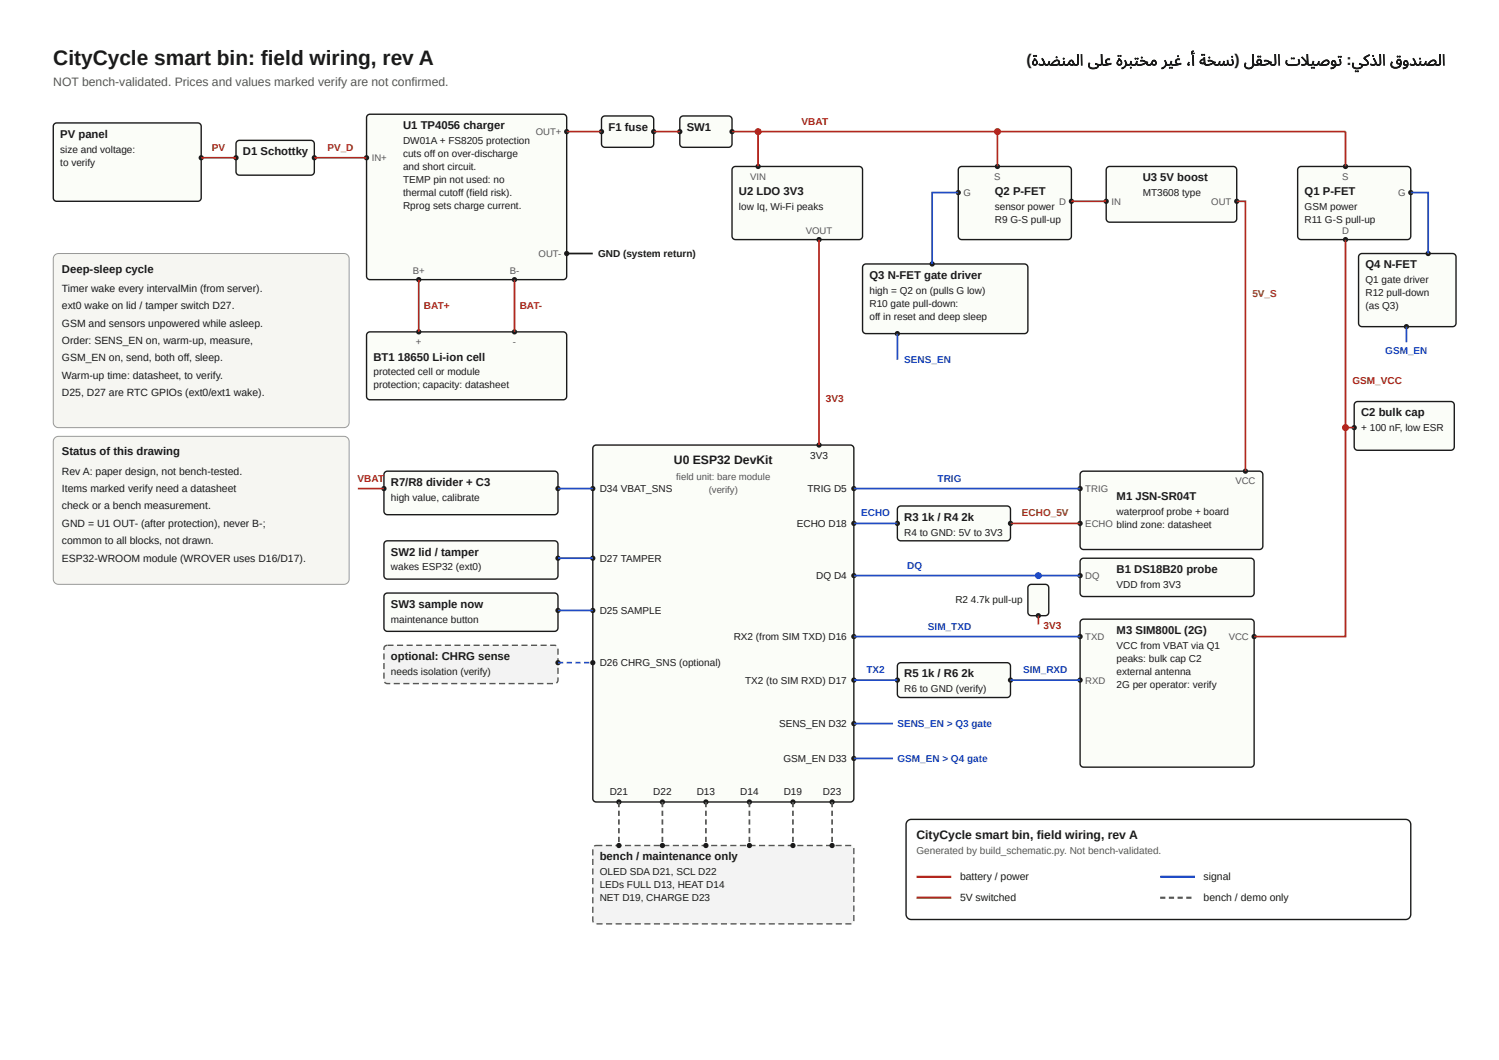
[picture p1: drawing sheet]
<svg xmlns="http://www.w3.org/2000/svg" width="420mm" height="297mm" viewBox="0 0 420 297" stroke-linecap="round" stroke-linejoin="round" font-family="sans-serif">
<path d="M15.4 71.5l1-.5h80a1.46 1.46 0 0 1 1.5 1.5v45.9a1.46 1.46 0 0 1-1.5 1.4h-80a1.46 1.46 0 0 1-1.5-1.4v-45.9z" fill="#f6f6f2"/>
<path d="M15.4 71.5l1-.5h80a1.46 1.46 0 0 1 1.5 1.5v45.9a1.46 1.46 0 0 1-1.5 1.4h-80a1.46 1.46 0 0 1-1.5-1.4v-45.9z" fill="none" stroke="#999" stroke-width=".28"/>
<path d="M15.4 122.7l1-.4h80a1.46 1.46 0 0 1 1.5 1.4v38.6a1.46 1.46 0 0 1-1.5 1.4h-80a1.46 1.46 0 0 1-1.5-1.4v-38.6z" fill="#f6f6f2"/>
<path d="M15.4 122.7l1-.4h80a1.46 1.46 0 0 1 1.5 1.4v38.6a1.46 1.46 0 0 1-1.5 1.4h-80a1.46 1.46 0 0 1-1.5-1.4v-38.6z" fill="none" stroke="#999" stroke-width=".28"/>
<path d="M303.1 156.7l.6-.3h46.9a.98 .98 0 0 1 1 1v8.8a.98 .98 0 0 1-1 .9h-46.9a.98 .98 0 0 1-.9-.9v-8.8z" fill="#fbfdf8"/>
<path d="M303.1 156.7l.6-.3h46.9a.98 .98 0 0 1 1 1v8.8a.98 .98 0 0 1-1 .9h-46.9a.98 .98 0 0 1-.9-.9v-8.8z" fill="none" stroke="#1a1a1a" stroke-width=".39"/>
<circle cx="302.8" cy="161.3" r=".73" fill="#1a1a1a"/>
<path d="M166.5 237.2l.6-.3h71.3a.98 .98 0 0 1 1 1v20a.98 .98 0 0 1-1 1h-71.3a.98 .98 0 0 1-.9-1v-20z" fill="#f3f3f3"/>
<path d="M169.8 236.7h1.7v.4h-1.7zM172.5 236.7h1.7v.4h-1.7zM175.2 236.7h1.7v.4h-1.7zM177.9 236.7h1.7v.4h-1.7zM180.6 236.7h1.7v.4h-1.7zM183.2 236.7h1.8v.4h-1.8zM185.9 236.7h1.7v.4h-1.7zM188.6 236.7h1.7v.4h-1.7zM191.3 236.7h1.7v.4h-1.7zM194 236.7h1.7v.4h-1.7zM196.7 236.7h1.7v.4h-1.7zM199.3 236.7h1.8v.4h-1.8zM202 236.7h1.7v.4h-1.7zM204.7 236.7h1.7v.4h-1.7zM207.4 236.7h1.7v.4h-1.7zM210.1 236.7h1.7v.4h-1.7zM212.8 236.7h1.7v.4h-1.7zM215.4 236.7h1.8v.4h-1.8zM218.1 236.7h1.7v.4h-1.7zM220.8 236.7h1.7v.4h-1.7zM223.5 236.7h1.7v.4h-1.7zM226.2 236.7h1.7v.4h-1.7zM228.9 236.7h1.7v.4h-1.7zM231.5 236.7h1.8v.4h-1.8zM234.2 236.7h1.7v.4h-1.7zM236.9 236.7l1.8 .1-.1 .3h-1.7zM239.1 237.7l.4-.1v1.7h-.3zM239.2 240.3h.3v1.7h-.3zM239.2 243h.3v1.7h-.3zM239.2 245.7h.3v1.7h-.3zM239.2 248.3h.3v1.8h-.3zM239.2 251h.3v1.7h-.3zM239.2 253.7h.3v1.7h-.3zM239.2 256.4h.3v1.7h-.4zM237 258.7l1.6-.1 .1 .4-1.7 .1zM234.3 258.7h1.7v.4h-1.7zM231.6 258.7h1.7v.4h-1.7zM228.9 258.7h1.7v.4h-1.7zM226.2 258.7h1.7v.4h-1.7zM223.6 258.7h1.7v.4h-1.7zM220.9 258.7h1.7v.4h-1.7zM218.2 258.7h1.7v.4h-1.7zM215.5 258.7h1.7v.4h-1.7zM212.8 258.7h1.7v.4h-1.7zM210.1 258.7h1.7v.4h-1.7zM207.5 258.7h1.7v.4h-1.7zM204.8 258.7h1.7v.4h-1.7zM202.1 258.7h1.7v.4h-1.7zM199.4 258.7h1.7v.4h-1.7zM196.7 258.7h1.7v.4h-1.7zM194 258.7h1.7v.4h-1.7zM191.4 258.7h1.7v.4h-1.7zM188.7 258.7h1.7v.4h-1.7zM186 258.7h1.7v.4h-1.7zM183.3 258.7h1.7v.4h-1.7zM180.6 258.7h1.7v.4h-1.7zM177.9 258.7h1.7v.4h-1.7zM175.3 258.7h1.7v.4h-1.7zM172.6 258.7h1.7v.4h-1.7zM169.9 258.7h1.7v.4h-1.7zM167.2 258.7h1.7v.4h-1.7zM166 256.8h.4l.1 1.5-.3 .2zM166 254.1h.4v1.7h-.4zM166 251.4h.4v1.7h-.4zM166 248.7h.4v1.7h-.4zM166 246h.4v1.7h-.4zM166 243.3h.4v1.8h-.4zM166 240.7h.4v1.7h-.4zM166 238h.4v1.7h-.4zM166.5 236.9l.6-.2h1.8v.4l-2.2 .2z" fill="#555"/>
<g fill="#1a1a1a">
<circle cx="173.5" cy="236.9" r=".73"/>
<circle cx="185.7" cy="236.9" r=".73"/>
<circle cx="197.9" cy="236.9" r=".73"/>
<circle cx="210.1" cy="236.9" r=".73"/>
<circle cx="222.3" cy="236.9" r=".73"/>
<circle cx="233.3" cy="236.9" r=".73"/>
</g>
<path d="M103 93.3l.7-.3h54.2a.98 .98 0 0 1 1 1v17a.98 .98 0 0 1-1 1h-54.2a.98 .98 0 0 1-1-1v-17z" fill="#fbfdf8"/>
<path d="M103 93.3l.7-.3h54.2a.98 .98 0 0 1 1 1v17a.98 .98 0 0 1-1 1h-54.2a.98 .98 0 0 1-1-1v-17z" fill="none" stroke="#1a1a1a" stroke-width=".39"/>
<g fill="#1a1a1a">
<circle cx="117.4" cy="93" r=".73"/>
<circle cx="144.2" cy="93" r=".73"/>
</g>
<path d="M379.9 112.8l.7-.3h26.1a.98 .98 0 0 1 1 1v11.7a.98 .98 0 0 1-1 1h-26.1a.98 .98 0 0 1-1-1v-11.7z" fill="#fbfdf8"/>
<path d="M379.9 112.8l.7-.3h26.1a.98 .98 0 0 1 1 1v11.7a.98 .98 0 0 1-1 1h-26.1a.98 .98 0 0 1-1-1v-11.7z" fill="none" stroke="#1a1a1a" stroke-width=".39"/>
<circle cx="379.6" cy="119.8" r=".73" fill="#1a1a1a"/>
<path d="M107.9 181.1l.7-.3h46.8a.98 .98 0 0 1 1 1v8.8a.98 .98 0 0 1-1 .9h-46.8a.98 .98 0 0 1-1-.9v-8.8z" fill="#f3f3f3"/>
<path d="M111.3 180.6h1.7v.4h-1.7zM114 180.6h1.7v.4h-1.7zM116.7 180.6h1.7v.4h-1.7zM119.3 180.6h1.7v.4h-1.7zM122 180.6h1.7v.4h-1.7zM124.7 180.6h1.7v.4h-1.7zM127.4 180.6h1.7v.4h-1.7zM130.1 180.6h1.7v.4h-1.7zM132.8 180.6h1.7v.4h-1.7zM135.4 180.6h1.7v.4h-1.7zM138.1 180.6h1.7v.4h-1.7zM140.8 180.6h1.7v.4h-1.7zM143.5 180.6h1.7v.4h-1.7zM146.2 180.6h1.7v.4h-1.7zM148.9 180.6h1.7v.4h-1.7zM151.5 180.6h1.7v.4h-1.7zM154.2 180.6l1.8 .2-.2 .3-1.6-.1zM156.2 181.8l.4-.1v1.8h-.4zM156.2 184.4h.4v1.7h-.4zM156.2 187.1h.4v1.7h-.4zM156.2 189.8h.4v.8l-.1 .5-.4 .5-.2-.4 .3-.4zM153.3 191.3h1.7v.4h-1.7zM150.6 191.3h1.7v.4h-1.7zM147.9 191.3h1.7v.4h-1.7zM145.3 191.3h1.7v.4h-1.7zM142.6 191.3h1.7v.4h-1.7zM139.9 191.3h1.7v.4h-1.7zM137.2 191.3h1.7v.4h-1.7zM134.5 191.3h1.7v.4h-1.7zM131.8 191.3h1.7v.4h-1.7zM129.2 191.3h1.7v.4h-1.7zM126.5 191.3h1.7v.4h-1.7zM123.8 191.3h1.7v.4h-1.7zM121.1 191.3h1.7v.4h-1.7zM118.4 191.3h1.7v.4h-1.7zM115.7 191.3h1.7v.4h-1.7zM113.1 191.3h1.7v.4h-1.7zM110.4 191.3h1.7v.4h-1.7zM107.6 191.2l.4-.2 .3 .3h1.1v.4h-1.1zM107.4 188.5h.4v1.7h-.4zM107.4 185.8h.4v1.7h-.4zM107.4 183.1h.4v1.7h-.4zM107.8 180.9l.7-.3v.4a.8 .8 0 0 0-.7 1.1h-.4l.1-.7zM108.6 180.6h1.7v.4h-1.7z" fill="#555"/>
<circle cx="156.4" cy="185.7" r=".73" fill="#1a1a1a"/>
<path d="M66.4 39.6l.7-.3h20a.98 .98 0 0 1 1 1v7.8a.98 .98 0 0 1-1 1h-20a.98 .98 0 0 1-.9-1v-7.8z" fill="#fbfdf8"/>
<path d="M66.4 39.6l.7-.3h20a.98 .98 0 0 1 1 1v7.8a.98 .98 0 0 1-1 1h-20a.98 .98 0 0 1-.9-1v-7.8z" fill="none" stroke="#1a1a1a" stroke-width=".39"/>
<g fill="#1a1a1a">
<circle cx="66.2" cy="44.2" r=".73"/>
<circle cx="88.1" cy="44.2" r=".73"/>
</g>
<path d="M168.9 32.8l.7-.3h12.7a.98 .98 0 0 1 .9 1v6.8a.98 .98 0 0 1-.9 1h-12.7a.98 .98 0 0 1-1-1v-6.8z" fill="#fbfdf8"/>
<path d="M168.9 32.8l.7-.3h12.7a.98 .98 0 0 1 .9 1v6.8a.98 .98 0 0 1-.9 1h-12.7a.98 .98 0 0 1-1-1v-6.8z" fill="none" stroke="#1a1a1a" stroke-width=".39"/>
<g fill="#1a1a1a">
<circle cx="168.6" cy="36.9" r=".73"/>
<circle cx="183.2" cy="36.9" r=".73"/>
</g>
<path d="M303.1 132.3l.6-.3h49.3a.98 .98 0 0 1 1 1v20a.98 .98 0 0 1-1 1h-49.3a.98 .98 0 0 1-.9-1v-20z" fill="#fbfdf8"/>
<path d="M303.1 132.3l.6-.3h49.3a.98 .98 0 0 1 1 1v20a.98 .98 0 0 1-1 1h-49.3a.98 .98 0 0 1-.9-1v-20z" fill="none" stroke="#1a1a1a" stroke-width=".39"/>
<g fill="#1a1a1a">
<circle cx="302.8" cy="136.9" r=".73"/>
<circle cx="302.8" cy="146.7" r=".73"/>
<circle cx="349.1" cy="132" r=".73"/>
</g>
<path d="M303.1 173.8l.6-.3h46.9a.98 .98 0 0 1 1 1v39.5a.98 .98 0 0 1-1 1h-46.9a.98 .98 0 0 1-.9-1v-39.5z" fill="#fbfdf8"/>
<path d="M303.1 173.8l.6-.3h46.9a.98 .98 0 0 1 1 1v39.5a.98 .98 0 0 1-1 1h-46.9a.98 .98 0 0 1-.9-1v-39.5z" fill="none" stroke="#1a1a1a" stroke-width=".39"/>
<g fill="#1a1a1a">
<circle cx="302.8" cy="178.4" r=".73"/>
<circle cx="302.8" cy="190.6" r=".73"/>
<circle cx="351.6" cy="178.4" r=".73"/>
</g>
<path d="M15.2 34.7l.7-.3h39.5a.98 .98 0 0 1 1 1v20a.98 .98 0 0 1-1 1h-39.5a.98 .98 0 0 1-1-1v-20z" fill="#fbfdf8"/>
<path d="M15.2 34.7l.7-.3h39.5a.98 .98 0 0 1 1 1v20a.98 .98 0 0 1-1 1h-39.5a.98 .98 0 0 1-1-1v-20z" fill="none" stroke="#1a1a1a" stroke-width=".39"/>
<circle cx="56.4" cy="44.2" r=".73" fill="#1a1a1a"/>
<path d="M364 46.9l.7-.3h29.8a.98 .98 0 0 1 1 1v18.6a.98 .98 0 0 1-1 .9h-29.8a.98 .98 0 0 1-.9-.9v-18.6z" fill="#fbfdf8"/>
<path d="M364 46.9l.7-.3h29.8a.98 .98 0 0 1 1 1v18.6a.98 .98 0 0 1-1 .9h-29.8a.98 .98 0 0 1-.9-.9v-18.6z" fill="none" stroke="#1a1a1a" stroke-width=".39"/>
<g fill="#1a1a1a">
<circle cx="377.2" cy="46.6" r=".73"/>
<circle cx="395.5" cy="54" r=".73"/>
<circle cx="377.2" cy="67.1" r=".73"/>
</g>
<path d="M268.9 46.9l.7-.3h29.8a.98 .98 0 0 1 .9 1v18.6a.98 .98 0 0 1-.9 .9h-29.8a.98 .98 0 0 1-1-.9v-18.6z" fill="#fbfdf8"/>
<path d="M268.9 46.9l.7-.3h29.8a.98 .98 0 0 1 .9 1v18.6a.98 .98 0 0 1-.9 .9h-29.8a.98 .98 0 0 1-1-.9v-18.6z" fill="none" stroke="#1a1a1a" stroke-width=".39"/>
<g fill="#1a1a1a">
<circle cx="279.6" cy="46.6" r=".73"/>
<circle cx="268.6" cy="54" r=".73"/>
<circle cx="300.3" cy="56.4" r=".73"/>
</g>
<path d="M242.1 74.3l.7-.3h44.4a.98 .98 0 0 1 .9 .9v17.6a.98 .98 0 0 1-.9 1h-44.4a.98 .98 0 0 1-1-1v-17.6z" fill="#fbfdf8"/>
<path d="M242.1 74.3l.7-.3h44.4a.98 .98 0 0 1 .9 .9v17.6a.98 .98 0 0 1-.9 1h-44.4a.98 .98 0 0 1-1-1v-17.6z" fill="none" stroke="#1a1a1a" stroke-width=".39"/>
<g fill="#1a1a1a">
<circle cx="261.3" cy="74" r=".73"/>
<circle cx="251.5" cy="93.5" r=".73"/>
</g>
<path d="M381.1 71.3l.7-.3h25.4a.98 .98 0 0 1 1 1v18.6a.98 .98 0 0 1-1 .9h-25.4a.98 .98 0 0 1-1-.9v-18.6z" fill="#fbfdf8"/>
<path d="M381.1 71.3l.7-.3h25.4a.98 .98 0 0 1 1 1v18.6a.98 .98 0 0 1-1 .9h-25.4a.98 .98 0 0 1-1-.9v-18.6z" fill="none" stroke="#1a1a1a" stroke-width=".39"/>
<g fill="#1a1a1a">
<circle cx="400.3" cy="71" r=".73"/>
<circle cx="394.2" cy="91.5" r=".73"/>
</g>
<path d="M288.4 164l.7-.3h3.9a.98 .98 0 0 1 1 1v6.8a.98 .98 0 0 1-1 1h-3.9a.98 .98 0 0 1-1-1v-6.8z" fill="#fbfdf8"/>
<path d="M288.4 164l.7-.3h3.9a.98 .98 0 0 1 1 1v6.8a.98 .98 0 0 1-1 1h-3.9a.98 .98 0 0 1-1-1v-6.8z" fill="none" stroke="#1a1a1a" stroke-width=".39"/>
<g fill="#1a1a1a">
<circle cx="291.1" cy="161.3" r=".73"/>
<circle cx="291.1" cy="172.5" r=".73"/>
</g>
<path d="M251.8 142.1l.7-.3h29.8a.98 .98 0 0 1 1 1v7.8a.98 .98 0 0 1-1 .9h-29.8a.98 .98 0 0 1-1-.9v-7.8z" fill="#fbfdf8"/>
<path d="M251.8 142.1l.7-.3h29.8a.98 .98 0 0 1 1 1v7.8a.98 .98 0 0 1-1 .9h-29.8a.98 .98 0 0 1-1-.9v-7.8z" fill="none" stroke="#1a1a1a" stroke-width=".39"/>
<g fill="#1a1a1a">
<circle cx="251.5" cy="146.7" r=".73"/>
<circle cx="283.3" cy="146.7" r=".73"/>
</g>
<path d="M251.8 186l.7-.3h29.8a.98 .98 0 0 1 1 1v7.8a.98 .98 0 0 1-1 .9h-29.8a.98 .98 0 0 1-1-.9v-7.8z" fill="#fbfdf8"/>
<path d="M251.8 186l.7-.3h29.8a.98 .98 0 0 1 1 1v7.8a.98 .98 0 0 1-1 .9h-29.8a.98 .98 0 0 1-1-.9v-7.8z" fill="none" stroke="#1a1a1a" stroke-width=".39"/>
<g fill="#1a1a1a">
<circle cx="251.5" cy="190.6" r=".73"/>
<circle cx="283.3" cy="190.6" r=".73"/>
</g>
<path d="M107.9 132.3l.7-.3h46.8a.98 .98 0 0 1 1 1v10.2a.98 .98 0 0 1-1 1h-46.8a.98 .98 0 0 1-1-1v-10.2z" fill="#fbfdf8"/>
<path d="M107.9 132.3l.7-.3h46.8a.98 .98 0 0 1 1 1v10.2a.98 .98 0 0 1-1 1h-46.8a.98 .98 0 0 1-1-1v-10.2z" fill="none" stroke="#1a1a1a" stroke-width=".39"/>
<g fill="#1a1a1a">
<circle cx="107.6" cy="136.9" r=".73"/>
<circle cx="156.4" cy="136.9" r=".73"/>
</g>
<path d="M190.9 32.8l.6-.3h12.7a.98 .98 0 0 1 1 1v6.8a.98 .98 0 0 1-1 1h-12.7a.98 .98 0 0 1-.9-1v-6.8z" fill="#fbfdf8"/>
<path d="M190.9 32.8l.6-.3h12.7a.98 .98 0 0 1 1 1v6.8a.98 .98 0 0 1-1 1h-12.7a.98 .98 0 0 1-.9-1v-6.8z" fill="none" stroke="#1a1a1a" stroke-width=".39"/>
<g fill="#1a1a1a">
<circle cx="190.6" cy="36.9" r=".73"/>
<circle cx="205.2" cy="36.9" r=".73"/>
</g>
<path d="M107.9 151.8l.7-.3h46.8a.98 .98 0 0 1 1 1v8.8a.98 .98 0 0 1-1 1h-46.8a.98 .98 0 0 1-1-1v-8.8z" fill="#fbfdf8"/>
<path d="M107.9 151.8l.7-.3h46.8a.98 .98 0 0 1 1 1v8.8a.98 .98 0 0 1-1 1h-46.8a.98 .98 0 0 1-1-1v-8.8z" fill="none" stroke="#1a1a1a" stroke-width=".39"/>
<circle cx="156.4" cy="156.4" r=".73" fill="#1a1a1a"/>
<path d="M107.9 166.5l.7-.3h46.8a.98 .98 0 0 1 1 .9v8.8a.98 .98 0 0 1-1 1h-46.8a.98 .98 0 0 1-1-1v-8.8z" fill="#fbfdf8"/>
<path d="M107.9 166.5l.7-.3h46.8a.98 .98 0 0 1 1 .9v8.8a.98 .98 0 0 1-1 1h-46.8a.98 .98 0 0 1-1-1v-8.8z" fill="none" stroke="#1a1a1a" stroke-width=".39"/>
<circle cx="156.4" cy="171" r=".73" fill="#1a1a1a"/>
<path d="M166.5 125l.6-.3h71.3a.98 .98 0 0 1 1 1v98a.98 .98 0 0 1-1 1h-71.3a.98 .98 0 0 1-.9-1v-98z" fill="#fbfdf8"/>
<path d="M166.5 125l.6-.3h71.3a.98 .98 0 0 1 1 1v98a.98 .98 0 0 1-1 1h-71.3a.98 .98 0 0 1-.9-1v-98z" fill="none" stroke="#1a1a1a" stroke-width=".39"/>
<path d="M103 32.3l.7-.3h54.2a.98 .98 0 0 1 1 1v44.4a.98 .98 0 0 1-1 1h-54.2a.98 .98 0 0 1-1-1v-44.4z" fill="#fbfdf8"/>
<path d="M103 32.3l.7-.3h54.2a.98 .98 0 0 1 1 1v44.4a.98 .98 0 0 1-1 1h-54.2a.98 .98 0 0 1-1-1v-44.4z" fill="none" stroke="#1a1a1a" stroke-width=".39"/>
<g fill="#1a1a1a">
<circle cx="102.7" cy="44.2" r=".73"/>
<circle cx="158.9" cy="36.9" r=".73"/>
<circle cx="158.9" cy="71" r=".73"/>
<circle cx="117.4" cy="78.4" r=".73"/>
<circle cx="144.2" cy="78.4" r=".73"/>
</g>
<path d="M205.5 46.9l.7-.3h34.6a.98 .98 0 0 1 1 1v18.6a.98 .98 0 0 1-1 .9h-34.6a.98 .98 0 0 1-1-.9v-18.6z" fill="#fbfdf8"/>
<path d="M205.5 46.9l.7-.3h34.6a.98 .98 0 0 1 1 1v18.6a.98 .98 0 0 1-1 .9h-34.6a.98 .98 0 0 1-1-.9v-18.6z" fill="none" stroke="#1a1a1a" stroke-width=".39"/>
<g fill="#1a1a1a">
<circle cx="212.5" cy="46.6" r=".73"/>
<circle cx="229.6" cy="67.1" r=".73"/>
</g>
<path d="M310.4 46.9l.7-.3h34.6a.98 .98 0 0 1 1 1v13.7a.98 .98 0 0 1-1 1h-34.6a.98 .98 0 0 1-1-1v-13.7z" fill="#fbfdf8"/>
<path d="M310.4 46.9l.7-.3h34.6a.98 .98 0 0 1 1 1v13.7a.98 .98 0 0 1-1 1h-34.6a.98 .98 0 0 1-1-1v-13.7z" fill="none" stroke="#1a1a1a" stroke-width=".39"/>
<g fill="#1a1a1a">
<circle cx="310.1" cy="56.4" r=".73"/>
<circle cx="346.7" cy="56.4" r=".73"/>
<circle cx="229.6" cy="124.7" r=".73"/>
<circle cx="197.9" cy="224.7" r=".73"/>
<circle cx="210.1" cy="224.7" r=".73"/>
<circle cx="239.4" cy="178.4" r=".73"/>
<circle cx="239.4" cy="190.6" r=".73"/>
<circle cx="239.4" cy="146.7" r=".73"/>
<circle cx="222.3" cy="224.7" r=".73"/>
<circle cx="173.5" cy="224.7" r=".73"/>
<circle cx="185.7" cy="224.7" r=".73"/>
<circle cx="233.3" cy="224.7" r=".73"/>
<circle cx="166.2" cy="171" r=".73"/>
<circle cx="166.2" cy="185.7" r=".73"/>
<circle cx="166.2" cy="156.4" r=".73"/>
<circle cx="239.4" cy="202.8" r=".73"/>
<circle cx="239.4" cy="212.5" r=".73"/>
<circle cx="166.2" cy="136.9" r=".73"/>
<circle cx="239.4" cy="161.3" r=".73"/>
<circle cx="239.4" cy="136.9" r=".73"/>
</g>
<g fill="none" stroke="#b3261e" stroke-width=".49">
<path d="M158.9 36.9h9.7M183.2 36.9h7.4M205.2 36.9h172v9.7M212.5 36.9v9.7M279.6 36.9v9.7M56.4 44.2h9.8M88.1 44.2h14.6M300.3 56.4h9.8M117.4 78.4v14.6M144.2 78.4v14.6M229.6 67.1v57.6M377.2 67.1v111.3h-25.6"/>
<path d="M377.2 119.8h2.4M100.3 136.9h7.3M291.1 172.5v2.5"/>
</g>
<path d="M346.7 56.4h2.4v75.6M283.3 146.7h19.5" fill="none" stroke="#9a5b00" stroke-width=".49"/>
<path d="M158.9 71h7.3" fill="none" stroke="#1a1a1a" stroke-width=".49"/>
<g fill="none" stroke="#1d4ed8" stroke-width=".49">
<path d="M268.6 54h-7.3v20M395.5 54h4.8v17M251.5 93.5v7.3M394.2 91.5v4.4M156.4 136.9h9.8M239.4 136.9h63.4M156.4 156.4h9.8M239.4 146.7h12.1M156.4 171h9.8M239.4 161.3h63.4M239.4 178.4h63.4M239.4 190.6h12.1"/>
<path d="M283.3 190.6h19.5M239.4 202.8h10.9M239.4 212.5h10.9"/>
</g>
<path d="M156.4 185.4h1.5v.5h-1.5zM158.9 185.4h1.4v.5h-1.4zM161.3 185.4h1.5v.5h-1.5zM163.7 185.4h1.5v.5h-1.5z" fill="#1d4ed8"/>
<g fill="#555">
<path d="M173.2 224.7h.5v1.5h-.5zM173.2 227.2h.5v1.4h-.5zM173.2 229.6h.5v1.5h-.5zM173.2 232h.5v1.5h-.5zM173.2 234.5h.5v1.4h-.5z"/>
<path d="M185.4 224.7h.5v1.5h-.5zM185.4 227.2h.5v1.4h-.5zM185.4 229.6h.5v1.5h-.5zM185.4 232h.5v1.5h-.5zM185.4 234.5h.5v1.4h-.5z"/>
<path d="M197.6 224.7h.5v1.5h-.5zM197.6 227.2h.5v1.4h-.5zM197.6 229.6h.5v1.5h-.5zM197.6 232h.5v1.5h-.5zM197.6 234.5h.5v1.4h-.5z"/>
<path d="M209.8 224.7h.5v1.5h-.5zM209.8 227.2h.5v1.4h-.5zM209.8 229.6h.5v1.5h-.5zM209.8 232h.5v1.5h-.5zM209.8 234.5h.5v1.4h-.5z"/>
<path d="M222 224.7h.5v1.5h-.5zM222 227.2h.5v1.4h-.5zM222 229.6h.5v1.5h-.5zM222 232h.5v1.5h-.5zM222 234.5h.5v1.4h-.5z"/>
<path d="M233 224.7h.5v1.5h-.5zM233 227.2h.5v1.4h-.5zM233 229.6h.5v1.5h-.5zM233 232h.5v1.5h-.5zM233 234.5h.5v1.4h-.5z"/>
</g>
<g fill="#b3261e">
<circle cx="212.5" cy="36.9" r=".98"/>
<circle cx="279.6" cy="36.9" r=".98"/>
<circle cx="377.2" cy="119.8" r=".98"/>
</g>
<circle cx="291.1" cy="161.3" r=".98" fill="#1d4ed8"/>
<path d="M254.4 230l1.1-.4h138.5a1.46 1.46 0 0 1 1.5 1.5v25.1a1.46 1.46 0 0 1-1.5 1.4h-138.5a1.46 1.46 0 0 1-1.5-1.4v-25.1z" fill="#fff"/>
<path d="M254.4 230l1.1-.4h138.5a1.46 1.46 0 0 1 1.5 1.5v25.1a1.46 1.46 0 0 1-1.5 1.4h-138.5a1.46 1.46 0 0 1-1.5-1.4v-25.1z" fill="none" stroke="#1a1a1a" stroke-width=".39"/>
<path d="M256.9 245.7h9.8" fill="none" stroke="#b3261e" stroke-width=".61" stroke-linecap="butt"/>
<path d="M325.2 245.7h9.8" fill="none" stroke="#1d4ed8" stroke-width=".61" stroke-linecap="butt"/>
<path d="M256.9 251.5h9.8" fill="none" stroke="#9a5b00" stroke-width=".61" stroke-linecap="butt"/>
<path d="M325.2 251.2h1.5v.7h-1.5zM327.7 251.2h1.4v.7h-1.4zM330.1 251.2h1.5v.7h-1.5zM332.5 251.2h1.5v.7h-1.5z" fill="#555"/>
<text font-size="5.9" fill="#1a1a1a" x="14.9" y="18.3">CityCycle smart bin: field wiring, rev A</text>
<g font-size="4.4" fill="#1a1a1a">
<text x="287.8" y="18.3">(ةدضنملا ى ع ةربتخم ريغ ،أ ةخسن) لقحلا تال يصوت :يكذلا قودنصلا</text>
<text x="304.9" y="18.3">ل</text>
</g>
<text font-size="3.4" fill="#555" x="14.9" y="24.2">NOT bench-validated. Prices and values marked verify are not confirmed.</text>
<g font-size="3.4" fill="#1a1a1a">
<text x="188.9" y="130.1">U0 ESP32 DevKit</text>
<text x="256.9" y="235">CityCycle smart bin, field wiring, rev A</text>
</g>
<g font-size="3.2" fill="#1a1a1a">
<text x="16.9" y="38.6">PV panel</text>
<text x="113" y="36.2">U1 TP4056 charger</text>
<text x="170.6" y="36.6">F1 fuse</text>
<text x="192.5" y="36.6">SW1</text>
<text x="68.1" y="43.5">D1 Schottky</text>
<text x="320.3" y="50.8">U3</text>
<text x="325.3" y="50.8">5V boost</text>
<text x="207.1" y="54.7">U2 LDO 3V3</text>
<text x="278.9" y="54.7">Q2 P-FET</text>
<text x="365.7" y="54.7">Q1 P-FET</text>
<text x="17.4" y="76.4">Deep-sleep cycle</text>
<text x="382.8" y="75.2">Q4 N-FET</text>
<text x="243.7" y="78.1">Q3 N-FET gate driver</text>
<text x="104.7" y="101">BT1</text>
<text x="111.6" y="101">18650 Li-ion cell</text>
<text x="381.6" y="116.7">C2 bulk cap</text>
<text x="17.4" y="127.6">Status of this drawing</text>
<text x="109.6" y="136.2">R7/R8 divider + C3</text>
<text x="313" y="140.1">M1 JSN-SR04T</text>
<text x="253.5" y="145.9">R3</text>
<text x="258.4" y="145.9">1k / R4</text>
<text x="269.5" y="145.9">2k</text>
<text x="109.6" y="155.7">SW2 lid / tamper</text>
<text x="313" y="160.6">B1 DS18B20 probe</text>
<text x="109.6" y="170.3">SW3 sample now</text>
<text x="313" y="177.6">M3 SIM800L (2G)</text>
<text x="109.6" y="185">optional: CHRG sense</text>
<text x="253.5" y="189.8">R5</text>
<text x="258.4" y="189.8">1k / R6</text>
<text x="269.5" y="189.8">2k</text>
<text x="168.1" y="241.1">bench / maintenance only</text>
</g>
<g font-size="2.9" fill="#1a1a1a">
<text x="17.4" y="81.8">Timer wake every intervalMin (from server).</text>
<text x="17.4" y="86.6">ext0 wake on lid / tamper switch D27.</text>
<text x="17.4" y="91.5">GSM and sensors unpowered while asleep.</text>
<text x="17.4" y="96.4">Order: SENS_EN on, warm-up, measure,</text>
<text x="17.4" y="101.3">GSM_EN on, send, both off, sleep.</text>
<text x="17.4" y="106.2">Warm-up time: datasheet, to verify.</text>
<text x="17.4" y="111">D25, D27 are RTC GPIOs (ext0/ext1 wake).</text>
<text x="17.4" y="133">Rev A: paper design, not bench-tested.</text>
<text x="17.4" y="137.9">Items marked verify need a datasheet</text>
<text x="17.4" y="142.8">check or a bench measurement.</text>
<text x="17.4" y="147.6">GND = U1 OUT- (after protection), never B-;</text>
<text x="17.4" y="152.5">common to all blocks, not drawn.</text>
<text x="17.4" y="157.4">ESP32-WROOM module (WROVER uses D16/D17).</text>
<text x="269.1" y="246.7">battery / power</text>
<text x="337.4" y="246.7">signal</text>
<text x="269.1" y="252.5">5V switched</text>
<text x="337.4" y="252.5">bench / demo only</text>
</g>
<g font-size="2.8" fill="#b3261e">
<text x="224.7" y="34.9">VBAT</text>
<text x="59.4" y="42.3">PV</text>
<text x="91.8" y="42.3">PV_D</text>
<text x="118.8" y="86.6">BAT+</text>
<text x="145.7" y="86.6">BAT-</text>
<text x="379.1" y="107.6">GSM_VCC</text>
<text x="231.5" y="112.5">3V3</text>
<text x="100.3" y="134.9">VBAT</text>
<text x="292.5" y="176.2">3V3</text>
</g>
<g font-size="2.8" fill="#1a1a1a">
<text x="113" y="40.3">DW01A + FS8205 protection</text>
<text x="16.9" y="42.7">size and voltage:</text>
<text x="16.9" y="46.4">to verify</text>
<text x="113" y="44">cuts off on over-discharge</text>
<text x="113" y="47.6">and short circuit.</text>
<text x="113" y="51.3">TEMP pin not used: no</text>
<text x="113" y="54.9">thermal cutoff (field risk).</text>
<text x="113" y="58.6">Rprog sets charge current.</text>
<text x="207.1" y="58.8">low Iq, Wi-Fi peaks</text>
<text x="278.9" y="58.8">sensor power</text>
<text x="320.3" y="54.9">MT3608 type</text>
<text x="365.7" y="58.8">GSM power</text>
<text x="278.9" y="62.5">R9 G-S pull-up</text>
<text x="365.7" y="62.5">R11 G-S pull-up</text>
<text x="167.6" y="72">GND (system return)</text>
<text x="243.7" y="82.3">high = Q2 on (pulls G low)</text>
<text x="382.8" y="79.3">Q1 gate driver</text>
<text x="382.8" y="83">R12 pull-down</text>
<text x="243.7" y="85.9">R10 gate pull-down:</text>
<text x="243.7" y="89.6">off in reset and deep sleep</text>
<text x="382.8" y="86.6">(as Q3)</text>
<text x="104.7" y="105.2">protected cell or module</text>
<text x="104.7" y="108.8">protection; capacity: datasheet</text>
<text x="381.6" y="120.8">+ 100 nF, low ESR</text>
<text x="227.1" y="128.6">3V3</text>
<text x="168.1" y="137.9">D34 VBAT_SNS</text>
<text x="226.3" y="137.9">TRIG D5</text>
<text x="109.6" y="140.3">high value, calibrate</text>
<text x="223.4" y="147.6">ECHO D18</text>
<text x="313" y="144.2">waterproof probe + board</text>
<text x="253.5" y="150.1">R4 to GND: 5V to 3V3</text>
<text x="109.6" y="159.8">wakes ESP32 (ext0)</text>
<text x="168.1" y="157.4">D27 TAMPER</text>
<text x="228.8" y="162.3">DQ D4</text>
<text x="313" y="164.7">VDD from 3V3</text>
<text x="168.1" y="172">D25 SAMPLE</text>
<text x="267.8" y="169.1">R2</text>
<text x="272.2" y="169.1">4.7k pull-up</text>
<text x="109.6" y="174.5">maintenance button</text>
<text x="205.7" y="179.3">RX2 (from SIM TXD) D16</text>
<text x="313" y="181.8">VCC from VBAT via Q1</text>
<text x="313" y="185.4">peaks: bulk cap C2</text>
<text x="109.6" y="189.1">needs isolation (verify)</text>
<text x="168.1" y="186.7">D26 CHRG_SNS (optional)</text>
<text x="208.9" y="191.5">TX2 (to SIM RXD) D17</text>
<text x="313" y="189.1">external antenna</text>
<text x="253.5" y="194">R6 to GND (verify)</text>
<text x="313" y="192.8">2G per operator: verify</text>
<text x="218.4" y="203.7">SENS_EN D32</text>
<text x="219.6" y="213.5">GSM_EN D33</text>
<text x="170.9" y="222.8">D21</text>
<text x="183.1" y="222.8">D22</text>
<text x="195.3" y="222.8">D13</text>
<text x="207.5" y="222.8">D14</text>
<text x="219.7" y="222.8">D19</text>
<text x="230.7" y="222.8">D23</text>
<text x="168.1" y="245.2">OLED SDA D21, SCL D22</text>
<text x="168.1" y="248.9">LEDs FULL D13, HEAT D14</text>
<text x="168.1" y="252.5">NET D19, CHARGE D23</text>
</g>
<g font-size="2.8" fill="#9a5b00">
<text x="351.1" y="83.2">5V_S</text>
<text x="286.5" y="144.7">ECHO_5V</text>
</g>
<g font-size="2.8" fill="#1d4ed8">
<text x="253.5" y="101.8">SENS_EN</text>
<text x="388.3" y="99.3">GSM_EN</text>
<text x="262.8" y="134.9">TRIG</text>
<text x="241.4" y="144.7">ECHO</text>
<text x="254.3" y="159.3">DQ</text>
<text x="260.1" y="176.4">SIM_TXD</text>
<text x="242.9" y="188.6">TX2</text>
<text x="286.8" y="188.6">SIM_RXD</text>
<text x="251.5" y="203.7">SENS_EN &gt; Q3 gate</text>
<text x="251.5" y="213.5">GSM_EN &gt; Q4 gate</text>
</g>
<text font-size="2.8" fill="#555" x="256.9" y="239.3">Generated by build_schematic.py. Not bench-validated.</text>
<g font-size="2.7" fill="#555">
<text x="150.2" y="37.9">OUT+</text>
<text x="104.2" y="45.2">IN+</text>
<text x="210.3" y="50.3">VIN</text>
<text x="278.7" y="50.3">S</text>
<text x="376.3" y="50.3">S</text>
<text x="270.1" y="54.9">G</text>
<text x="296.9" y="57.4">D</text>
<text x="311.6" y="57.4">IN</text>
<text x="339.6" y="57.4">OUT</text>
<text x="391.9" y="54.9">G</text>
<text x="225.9" y="65.7">VOUT</text>
<text x="376.2" y="65.7">D</text>
<text x="115.7" y="76.9">B+</text>
<text x="142.9" y="76.9">B-</text>
<text x="151" y="72">OUT-</text>
<text x="116.6" y="96.6">+</text>
<text x="143.8" y="96.6">-</text>
<text x="189.6" y="134.5">field unit: bare module</text>
<text x="304.2" y="137.9">TRIG</text>
<text x="346.3" y="135.7">VCC</text>
<text x="198.7" y="138.1">(verify)</text>
<text x="304.2" y="147.6">ECHO blind zone: datasheet</text>
<text x="304.2" y="162.3">DQ</text>
<text x="304.2" y="179.3">TXD</text>
<text x="344.4" y="179.3">VCC</text>
<text x="304.2" y="191.5">RXD</text>
</g>
</svg>
